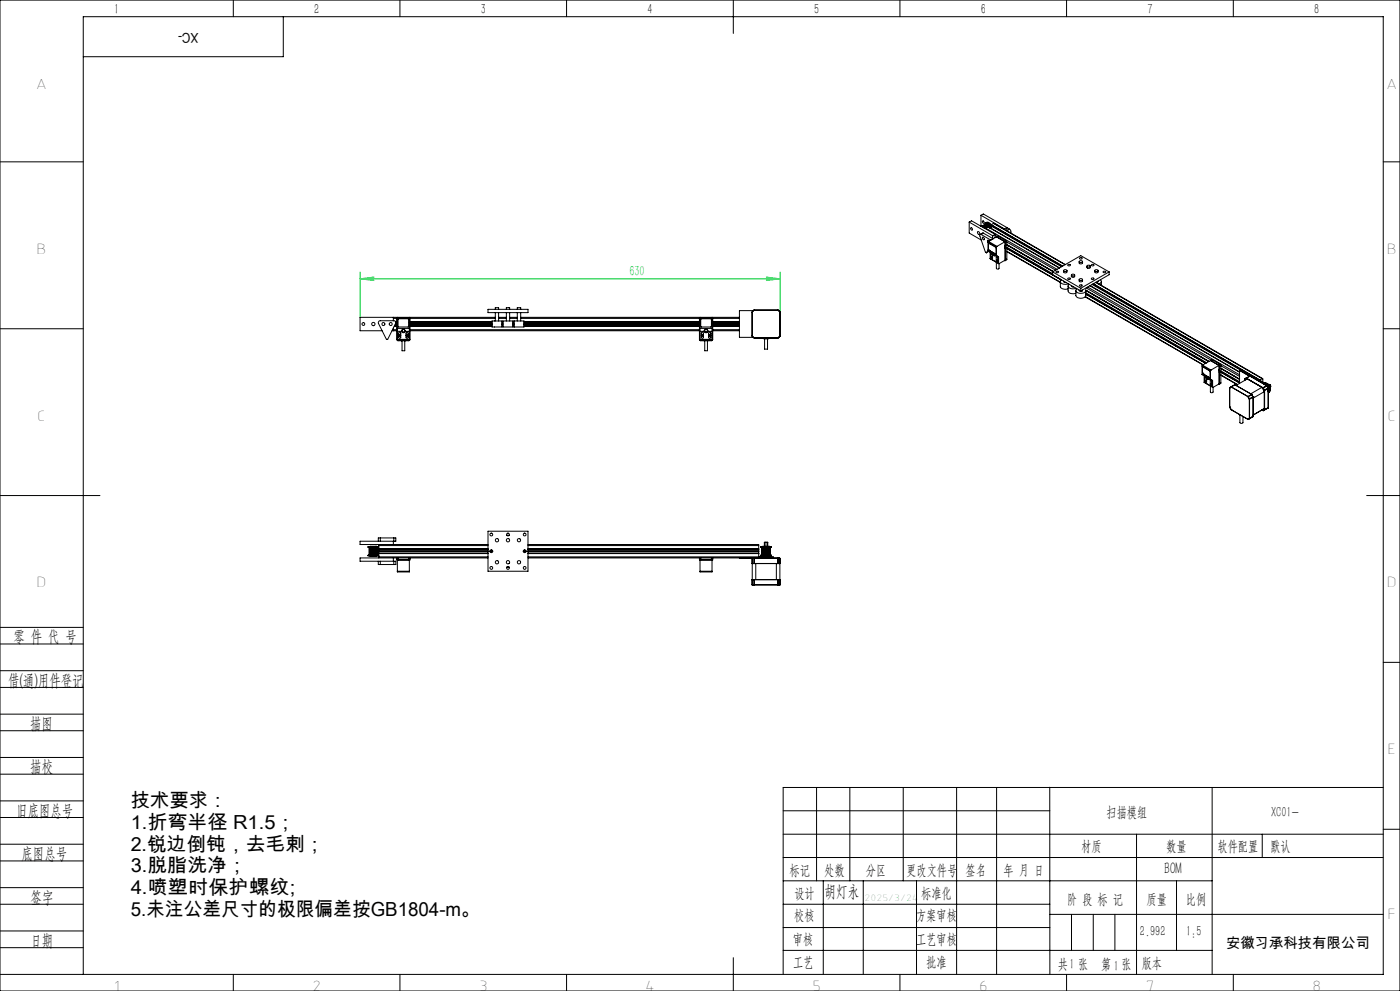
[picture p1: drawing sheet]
<svg xmlns="http://www.w3.org/2000/svg" width="420mm" height="297mm" viewBox="0 0 420 297" stroke-linecap="round" stroke-linejoin="round" font-family="sans-serif">
<path d="M108 83.6l4.1-.6v1.1zM108 81.6v13.5M108 83.6h126M229.9 83l4.1 .6-4.1 .5zM234 81.6v12" fill="none" stroke="#0c3" stroke-width=".3"/>
<g fill="none" stroke="#000" stroke-width=".3">
<path d="M0 0h420v297h-420zM70 0v5M85 5v12h-60M120 0v5M170 0v5M220 0v10M270 0v5M320 0v5M370 0v5M0 48.5h25M415 48.5h5M0 98.5h25"/>
<path d="M415 98.5h5M0 148.5h30M410 148.5h10M0 193h25M0 188h25M415 198.5h5M0 206h25M0 201h25M0 219h25M0 214h25M0 232h25M0 227h25"/>
<path d="M245 236v28M255 236v28M271 236v28M287 236v56M299 236v56M314.9 235.9l.1 56.1M363.6 236v56M415 236h-180.1v56M0 245h25M0 240h25M0 258h25M0 253h25"/>
<path d="M234.9 250h180.1M234.9 243h80.1M341 250v42M378.7 250v7M414.9 257h-180M415 248.5h5M0 271h25M0 266h25M0 279h25M234.9 271h80.1M234.9 264h128.7M234.9 278h80.1"/>
<path d="M247 264v28M259 264v28M275 264v28M315 274h100M321.5 274v10.8M328 274v10.8M334.5 274v10.8M353 264.1v20.7M0 284h25M0 292h415v-287h-390v287M70 292v5M120 292v5"/>
<path d="M170 292v5M220 287v10M234.9 284.8h128.7M270 292v5M320 292v5M370 292v5"/>
</g>
<path d="M108 83.6l4.1-.6v1.1zM229.9 83l4.1 .6-4.1 .5z" fill="#0c3"/>
<g fill="none" stroke="#000" stroke-width=".3">
<path d="M290.8 66.6l.7-.4 7 4M290.8 66.6l7 4.1M290.8 66.6v3.2l3.6 2.1M291.2 68.3a.35 .35 0 0 1 .5 .2 .35 .35 0 0 1-.2 .5zM293.3 69.4a.44 .44 0 0 1 .6 .3 .44 .44 0 0 1-.3 .5l-.3-.4zM294.1 67.7l.7 .1 .7 .6M294.1 67.7l1.2 .7M294.3 64.5l.7-.4 7 4.1M294.3 64.5l7 4.1M294.3 64.5v3.2M294.3 70.3a.3 .3 0 0 0-.4 .1 .3 .3 0 0 0 .1 .4l1.6 4.8 .3 .2M294.3 70.3l2.9 1.6"/>
<path d="M294.7 66.3a.35 .35 0 0 1 .5 .1 .35 .35 0 0 1-.2 .5zM294.8 71.1a.39 .39 0 0 1 .5 .2 .39 .39 0 0 1-.3 .5l-.3-.4zM295 69.9l-1 .3M295 69.9l-.7 .4M295 69.9l2.9 1.6M295.4 67.3a.8 .8 0 0 1 .7-.7 .8 .8 0 0 1 .9 .6l.3 .3M295.5 68.4h.1M295.6 68.3l-.1 .2M295.6 68.3l21.5 12.4M295.7 67.2l.5-.2 .8 .6M295.7 66.7a1.09 1.09 0 0 1 1.6 .6M295.8 67.1h.1"/>
<path d="M295.8 67.1l-1.1 .6M295.9 67.1h.1M295.9 67.1l-1.1 .7M296.2 67h.1M296.2 67l-1.3 .8M296.2 67l.1 .1M296.3 67.1l.1 .1M296.3 67.1l-1.3 .8M296.3 67.9l-.7 .4M296.3 67.9l21.5 12.4-20.5-11.9M296.4 67.3h.1M296.4 67.2v.1"/>
<path d="M296.4 67.2l-1.3 .8 1.3-.7M296.4 74.9l-.5 .9M296.4 72.6l2.5 1.5M296.4 75.1l3.2 1.9M296.4 72.6v2.5M296.4 75.1l.6 .4M296.5 72.4l-.1 .2M296.5 73l.2 2M296.5 73l2.2 1.1v2M296.5 74.7l.2 .3M296.5 73h.1M296.5 67.2h.1"/>
<path d="M296.5 72.4l2.6 1.4M296.5 72.4l2.4-1.4 2.6 1.5M296.6 72.9l-.1 .1M296.6 67.2h.1M296.6 67.2l-1.5 .8M296.7 67.2v.1M296.7 75.3l-.8 .5M296.7 67.2l-1.5 .9M296.7 67.3v.2M296.7 67.5h.1M296.7 75l2 1.1M296.7 75h.1"/>
<path d="M296.7 67.3l-1.4 .8M296.7 67.5l-1.3 .7M296.7 67.5l.1 .1M296.8 72.2l-.5-.2 .1 .6M296.8 67.6h.1M296.8 67.6l-1.3 .8M296.8 67.6l-1.3 .7M297 67.6h.1M297 67.6l-1.5 .8M297 67.8h.1M297 67.6l-.7 .3M297 67.8l-.5 .2"/>
<path d="M297 67.6v.1M297 67.7v.1M297 67.8v.1M297 67.6l.3 .7M297 67.6l-.6 .4M297 67.7l-.5 .3M297 67.8l-.4 .3M297 77.5l2.6 1.5M297.1 68h.1M297 75.5l.8 .4M297 77.5l2.6 1.4M297 75.5v2"/>
<path d="M297.1 68l-.4 .2M297.2 68h.1M297.2 68.3h.1M297.2 68.3v.1M297.2 68.4h.1M297.2 68l-.4 .2M297.2 68.3h-.2M297.2 71.9l.1 .1M297.3 68v.1M297.3 68.1l-.3 .2M297.3 68.4h-.1M297.3 68l-.4 .3"/>
<path d="M297.3 67.4v.3l21.2 12.2M297.3 67.4l21.4 12.4M297.3 76.1l.2-.1 .3 .4-.1 1.1h-.2l-.2-.4M297.3 76.1v1M297.4 67.4l21.3 12.4M297.4 67.4h-.1M297.4 67.3l21.4 12.4M297.4 67.3v.1M297.4 67.8l.1 .1M297.5 67.9l-.2 .5M297.5 76l-.2 .1M297.8 75.9l.7 .4"/>
<path d="M297.8 75.9v.1M297.8 76.8l-.5 .3M297.8 75.9a.36 .36 0 0 0 .1 .6 .36 .36 0 0 0 .5-.2M297.8 70.7v.8M297.9 71.5l-.7 .4M297.9 71.5h.1M298 67l21.6 12.3M298 67l-.6 .3M298 67l21.5 12.3M298.5 76.3l-.1 .3h-.3M298.5 76.3l.1 .1M298.5 70.2l-.7 .5"/>
<path d="M298.5 70.2v1M298.5 70.5l.7 .4M298.6 76.4v.3M298.6 76.4l-.2 .2M298.7 76.1h.1M298.7 76.4l-.4 .3M298.9 77a.27 .27 0 0 1 .3-.1 .27 .27 0 0 1 .1 .4v1.1l-.4-.4M298.9 77v1M298.9 78.6v1.8a.46 .46 0 0 0 .8 0v-1.4M298.9 74.1v2.5l.7 .4M299.1 73.8l-.2 .3M299.1 76.9l-.2 .1"/>
<path d="M299.3 77.7l-.4 .3M299.5 70.8l-.5 .2M299.5 70.8l-.4 .2 2.2 1.4 .5-.3M299.5 70.8l2.3 1.3M299.6 78.9l.1 .1M299.6 77v1.9M301.3 78.1h.1M301.3 68.6v.2M301.5 72.5l.1 .3M301.5 73.9v.1M301.5 72.5l-2.4 1.3M301.5 72.5v5.5l-1.8 1"/>
<path d="M301.6 73.8l-.1 .7M301.6 77.9l-.3 .2M301.6 72.8v5.1M301.8 72.1l.2 .5M302 74.4l16.4 9.5a.74 .74 0 0 0-.2 .8 .74 .74 0 0 0 .8 .5l1.5-.1M302 77.7l-.4 .4M302 75.4l16.1 9.3M302 69l.2 .1M302 68.2l.9 .5M302 72.6l-.4 .2M302 68.2v1M302 72.6v5.1"/>
<path d="M302 77.7l-.4 .2M302 68.2l-.7 .4M302 73.3l14 8.1M302 74.5l16.3 9.4M302 74.4l13.8 7.9M302 74.1l13.8 7.9M302 72.5l14.7 8.5M302 75.3l16.1 9.3M302.2 69.1l.3 .3M302.9 68.7l.4 .5-.1 .4M302.9 68.7l-.7 .4M303.2 69.6l-.1 .2"/>
<path d="M303.2 69.6l-.2 .1M320.3 79.4a.38 .38 0 0 1 .5-.2 .38 .38 0 0 1 .2 .4l-.4 .1zM323.7 78.4v.4a.6 .6 0 0 0 1.1 0v-.4M323.8 78.3a.48 .48 0 0 1 .5-.2 .48 .48 0 0 1 .4 .4 .48 .48 0 0 1-.5 .2 .48 .48 0 0 1-.4-.4zM323.8 77.3a.38 .38 0 0 1 .5-.2 .38 .38 0 0 1 .3 .5h-.6zM326.1 79.8v.3a.6 .6 0 0 0 1 0v-.3M326.1 79.6a.48 .48 0 0 1 .6-.2 .48 .48 0 0 1 .3 .5 .49 .49 0 0 1-.5 .2 .49 .49 0 0 1-.4-.5zM327.4 79.4a.36 .36 0 0 1 .5-.2 .36 .36 0 0 1 .2 .4l-.5 .1zM113.7 96.3l4.4-.2a.6 .6 0 0 1 .6 .9l-2.4 4.7h-.4l-2.4-4.9zM117.6 99.1h1.4M118 95.1v1M118 98.3v.8"/>
<path d="M118 95.4h1M118 98.8h1M118.3 97.8h.7M118.3 97.7h.7M118.6 97.2h.4M118.6 97.1h.4M118.6 96.4h.4M118.7 97h.3M118.7 96.5h.3M119.2 96.6v1M119.2 95.2l-.2 .2v6.4l.4 .3h1.1M119.2 95.1v.2"/>
<path d="M119.2 99.3h1.2M119.2 98.4h3.6M119.2 95.3h3.6M119.2 95.3v6.4M119.5 95.5h3l.1 2.4-3.1 .1zM119.7 99.7l.5 .1v1.3a.32 .32 0 0 1-.3 .3 .32 .32 0 0 1-.3-.3zM120.5 99.2a.48 .48 0 0 0 .5 .5 .48 .48 0 0 0 .5-.5M121.6 99.3h1.2M121.9 99.7l.2-.1 .3 .2v1.3a.32 .32 0 0 1-.3 .3 .32 .32 0 0 1-.3-.3zM122.8 95.2l.2 .2v6.4l-.4 .3h-1M122.8 96.6l.2 .4-.2 .6M122.8 95.1v.2"/>
<path d="M122.8 95.3v6.4M123 99.1h86.8M123 96.4h24.6M123 97.8h24.6M123 97.7h24.6M123 96.5h24.6M123 97h24.6M123 97.1h24.6M123 97.2h24.6M123 95.4h25.6M123 98.8h86.8M146.4 92.7h12v1h-12z"/>
<path d="M147.6 96.2h3v1.8h-3zM148.6 92.7v-.5h1v.5M148.6 93.7v2.5M148.6 95.1h-40.6v4h6.6M149.6 93.7v2.5M149.6 95.1h2.3M149.6 95.4h2.3M150.6 96.4h.3M150.6 97.8h.3M150.6 97.7h.3M150.6 96.5h.3M150.6 97h.3"/>
<path d="M150.6 97.1h.3M150.6 97.2h.3M150.9 96.2h3v1.8h-3zM151.9 92.7v-.5h1v.5M151.9 93.7v2.5M152.9 93.7v2.5M152.9 95.1h2.3M152.9 95.4h2.3M153.9 96.4h.3M153.9 97.8h.3M153.9 97.7h.3M153.9 96.5h.3"/>
<path d="M153.9 97h.3M153.9 97.1h.3M153.9 97.2h.3M154.2 96.2v1.8M154.2 98h.1M154.2 96.2h.1M154.2 96.2h3v1.8h-3M155.2 92.7v-.5h1v.5M155.2 93.7v2.5M156.2 93.7v2.5M156.2 95.1h65.6M156.2 95.4h53.6"/>
<path d="M157.2 96.4h52.6M157.2 97.8h52.6M157.2 97.7h52.6M157.2 96.5h52.6M157.2 97h52.6M157.2 97.1h52.6M157.2 97.2h52.6M210 95.2l-.2 .2v6.5l.4 .2h1M210 96.6v1M210 95.1v.2M210 99.3h1.2M210 98.4h3.6"/>
<path d="M210 95.3v6.4M210 95.3h3.6M210.3 95.5h3l.1 2.4-3.1 .1zM210.5 99.7l.5 .1v1.3a.32 .32 0 0 1-.3 .3 .32 .32 0 0 1-.3-.3zM211.3 99.2a.5 .5 0 0 0 .5 .5 .5 .5 0 0 0 .5-.5M212.4 99.3h1.2M212.7 99.7l.5 .1 .1 1.3a.34 .34 0 0 1-.4 .3 .34 .34 0 0 1-.3-.3zM213.6 95.2l.2 .2v6.4l-.4 .3h-1M213.6 96.6l.2 .4-.2 .6M213.6 95.1v.2M213.6 95.3v6.4M213.8 99.1h8"/>
<path d="M213.8 96.4h8M213.8 97.8h8M213.8 97.7h8M213.8 96.5h8M213.8 97h8M213.8 97.1h8M213.8 97.2h8M213.8 95.4h8M213.8 98.8h8M225.6 93.6h.1M225.6 93.6v7M225.7 93.4l-.1 .2"/>
<path d="M225.7 93.4h.1M225.7 93.6v7M225.7 93.5v.1M226 93.1h-4.2v8h4.2M226.2 93h.1M226.2 93l-.5 .4M226.2 93l-.5 .5M226.3 93h-.1M226.3 92.9v.1M226.3 92.9l-.1 .1M226.3 92.9h7M233.3 93h.1"/>
<path d="M233.3 92.9l.1 .1M233.3 92.9v.1M233.4 93l.6 .4M233.6 93.1l.2 .2M233.9 93.5l.1 .1M233.9 93.5h.1M234 93.6h.1M234 93.4v.2M234 93.6v7M315.8 81.5v.8l8.4 4.9M315.8 81.5l8.4 4.9M315.8 81.5l8.4-4.9 8.5 4.9"/>
<path d="M316.8 81.4a.42 .42 0 0 1 .4-.2 .42 .42 0 0 1 .4 .4 .42 .42 0 0 1-.5 .2 .42 .42 0 0 1-.3-.4zM318.1 84.3v1.5a1.6 1.6 0 0 0 2.3 .7M319.1 84.2l.1 .4h.6M319.1 81.1v.4a.54 .54 0 0 0 .5 .3 .54 .54 0 0 0 .5-.3v-.4M319.2 81a.49 .49 0 0 1 .5-.2 .49 .49 0 0 1 .3 .4 .48 .48 0 0 1-.5 .2 .48 .48 0 0 1-.3-.4zM320.3 83.5a.38 .38 0 0 1 .5-.2 .38 .38 0 0 1 .2 .4l-.4 .1zM320.4 85.7v1.5a1.61 1.61 0 0 0 2.4 .7M320.7 85.2a.74 .74 0 0 0-.2 .9 .74 .74 0 0 0 .8 .4l1.5-.1M321.4 85.6l.2 .3 .5 .1M321.4 82.4v.5a.57 .57 0 0 0 1 0v-.5M321.5 82.3a.5 .5 0 0 1 .5-.2 .5 .5 0 0 1 .4 .5 .49 .49 0 0 1-.6 .2 .49 .49 0 0 1-.3-.5zM322.8 87.1v1.4a1.71 1.71 0 0 0 3 0v-1.4l36.8 21.3"/>
<path d="M323 86.5a.77 .77 0 0 0-.2 1 .77 .77 0 0 0 .9 .4 1.32 1.32 0 0 0 2-1.1M323.7 86.9a.52 .52 0 0 0 .6 .5 .52 .52 0 0 0 .5-.5M323.7 83.8v.4a.6 .6 0 0 0 1.1 0v-.4M323.8 83.6a.48 .48 0 0 1 .6-.2 .48 .48 0 0 1 .3 .5 .48 .48 0 0 1-.6 .2 .48 .48 0 0 1-.3-.5zM323.8 85.5a.39 .39 0 0 1 .5-.2 .39 .39 0 0 1 .3 .5h-.6zM324.2 86.4v.8M325.5 89l35.4 20.4M325.6 88.9l35.4 20.4M325.8 87l36.9 21.3M325.8 88.2l35.9 20.7M325.8 87.8l36.2 20.9M325.9 86.3l37.5 21.6"/>
<path d="M326.3 86l45.6 26.3M327 85.7l44.9 25.8M327.1 85.6l44.8 25.9M327.5 83.4l.7 .1a.36 .36 0 0 1-.4 .3 .36 .36 0 0 1-.3-.4zM327.7 85.3l50.2 28.9M327.9 85.1l50 28.9M327.9 85.1l50.1 28.8M328 85.1l50 28.8M328.4 81.1v.4a.54 .54 0 0 0 .5 .3 .54 .54 0 0 0 .5-.3v-.4M328.7 84.7l49.9 28.8M328.8 84.6l50 28.8M329.4 84.2v.3l-.5 .2"/>
<path d="M330.1 83.9a.69 .69 0 0 1 .3 .8 .69 .69 0 0 1-.7 .4M330.4 84.3v1.2M330.9 81.4a.36 .36 0 0 1 .5-.2 .36 .36 0 0 1 .2 .5h-.4zM332.7 81.5l-8.5 4.9M332.7 81.5v.8l-8.5 4.9M119.2 101.7v.2h3.6v-.2M119.2 101.7h3.6M120.4 102.1h.1M120.4 102.1h1.2M120.4 101.9v.2M120.5 102.1h1.1M120.6 102.1v3h.8v-3"/>
<path d="M121.6 102.1h.1M121.6 101.9v.2M210 101.7v.2h3.6v-.2M210 101.7h3.6M211.2 102.1h.1M211.2 102.1h1.2M211.2 101.9v.2M211.4 102.1v3h.8v-3M212.4 102.1h.1M212.4 101.9v.2M225.6 100.6l.1 .2M225.6 100.6h.1"/>
<path d="M225.7 100.6v.2M225.7 100.8l.5 .4M226.2 101.2l.1 .1M226.3 101.3h.1M226.3 101.3h7M229.2 101.3v.3h1.2v-.3M229.4 101.6v3h.9v-3M233.3 101.3h.1M233.4 101.2l-.1 .1M233.4 101.2h.1M233.5 101.2l-.2 .1M233.8 100.9l-.2 .2"/>
<path d="M233.9 100.7l.1 .1M233.9 100.7l-.5 .5M234 100.6l-.1 .1M234 100.6h.1M234 100.8l-.5 .4M234 100.6v.2M360.6 109.7l2.5 1.5M360.6 112.2l3.2 1.8M360.6 109.7v2.5M360.6 112.2l.6 .4M360.8 109.4l-.2 .3M360.8 111.8l.1 .2"/>
<path d="M360.8 110.1l.1-.1 2 1.2v2M360.8 110.1h.1M360.8 111.8h.1M360.8 109.4l2.5 1.5M360.8 110.1v1.7M360.8 110v.1M360.9 112h.1M360.9 112l2 1.2M361.2 114.5l2.6 1.6M361.2 112.6l.8 .4M361.2 114.5l2.6 1.5M361.2 112.6v1.9"/>
<path d="M361.5 113.2l.2-.1 .3 .3-.1 1.2-.4-.4M361.5 113.2v1M361.7 113.1l-.2 .1M361.8 108.8l-36-20.7 35.9 20.8M361.9 113l.8 .4M362 113v.1M362 113.9l-.5 .3M362 113a.36 .36 0 0 0 .1 .6 .36 .36 0 0 0 .5-.2M362.7 113.4l-.1 .3h-.3M362.7 113.4l.1 .1M362.8 113.5l.1 .1-.1 .1M362.8 113.5l-.2 .2"/>
<path d="M362.9 113.2h.1M362.9 113.5l-.4 .2M363.1 114.1l.2-.2 .2 .4v1.1l-.2 .1-.2-.4M363.1 114.1v1M363.1 115.7v1.8a.46 .46 0 0 0 .8 0v-1.4M363.1 111.2v2.5l.7 .3M363.1 108.1l2.6 1.4M363.1 108.1l-2.3 1.3M363.3 110.9l-.2 .3M363.3 113.9l-.2 .2M363.5 114.8l-.4 .3M363.7 107.9l-.5 .2"/>
<path d="M363.7 107.9l-.4 .2 2.2 1.3 .5-.2M363.7 107.9l2.3 1.3M363.8 116l.1 .1M363.8 114v2M365.5 115.1h.1M365.7 109.6l.1 .3M365.7 110.7v.8M365.7 111v.1M365.7 109.5l-2.4 1.4M365.7 109.5v5.6l-1.8 1M365.7 110.8l.1 .1M365.8 115l-.3 .1"/>
<path d="M365.8 109.9v5.1M366 109.2l.3 .5M366.3 114.8l-.5 .4M366.3 112.5l4.9 2.8M366.3 109.7l-.5 .2M366.3 109.7v5.1M366.3 114.8l-.5 .2M366.3 110.5l5.6 3.2M366.3 110.4l5.6 3.2M366.3 111.6l5.6 3.2M366.3 111.5l5.6 3.2M366.3 111.4l5.6 3.2"/>
<path d="M366.3 111.2l5.6 3.2M366.3 109.6l5.6 3.2M366.3 112.4l5 2.8M368.9 116.2h.1M368.9 116.2v5.8M369 116.1l-.1 .1M369.3 116h.1M369.3 115.9v.1M369.3 115.9l.1 .1M369.3 116l-.4 .2M369.3 115.9l-.3 .2M369.4 116l4.9 2.8"/>
<path d="M369.4 116h.1M369.4 116l5 2.8M370.4 115.3h.1M370.4 115.3l-1.1 .6M370.5 115.3h.1M370.5 115.3l5 2.9M370.5 115.3l-1.1 .7M370.8 115.5l3.4-1.9 4.4 2.5M371.9 111v3.9M371.9 111l2.9 1.7M371.9 111l3 1.7M373.4 113.6h.1"/>
<path d="M373.4 113.6v.4M373.5 113.6h.1M373.5 113.5l-.1 .1M373.8 113.4h.1M373.8 113.4l-.3 .2M373.8 113.3v.1M373.8 113.3h.1M373.8 113.3l-.3 .2M373.9 113.3v.1M373.9 113.4l5 2.8M373.9 113.3l5 2.9M374.3 118.8l.1 .2"/>
<path d="M374.4 118.8h-.1M374.4 118.8l.1 .1M374.4 119h.1M374.4 119l.4 .6M374.5 118.9l.3 .6M374.8 119.6v.1M374.8 119.7h.1M374.8 119.7v5.7M374.8 119.5v.1M374.8 119.5l.1 .2M374.9 119.7v5.7M374.9 112.7h.1"/>
<path d="M374.9 112.7l-1.1 .6M375 112.7h.1M375 112.7l5 2.9M375 112.7l-1.1 .6M375.5 118.2l.1 .1M375.5 118.2v.1M375.5 118.2h.1M375.5 118.2l-1.1 .6M375.5 118.3l.4 .6M375.5 118.3l-1 .6M375.5 118.3h.1M375.6 118.3l.3 .6"/>
<path d="M375.9 118.9l.1 .1M375.9 118.9v.1M375.9 118.9h.1M375.9 118.9l-1.1 .6M375.9 119h.1M375.9 119l-1 .7M375.9 119v5.8M376 119v5.7M377.9 114.2l.3-.2v.3M377.9 114v.2M378 113.9l-.1 .1M378 113.9h.1"/>
<path d="M378 114.2l.2 .1M378.2 114.3l-.1 .2M378.2 114.6l.4-.3v.3M378.3 114.5l.3 .1M378.6 116.1l-3.4 1.9M378.6 116.1l.7 1.3-3.3 1.9M378.6 113.5h.2v.9l-.2 .2M378.6 113.5l-.6 .4M378.9 114.9a1.75 1.75 0 0 1 1.7 .7 1.75 1.75 0 0 1 .2 1.9l-.3 .1M378.9 116.2l.1 .1M378.9 116.2h.1M379 116.3h.1"/>
<path d="M379 116.3l.3 .6M379.1 114.8a1.73 1.73 0 0 1 1.7 .9 1.73 1.73 0 0 1-.2 1.9M379.2 115.1h.5l.5 .4M379.3 116.9v.1M379.3 117h.1M379.3 117v5.8M379.3 115.1h.1M379.3 115.1h-.1M379.3 116.9h.1M379.3 116.9l.1 .1M379.4 115.1h.1M379.4 117v5.8"/>
<path d="M379.4 115.1l-.1 .1M379.4 115.1l.3 .1M379.7 115.2h.1M379.8 115.2v.1M379.8 115.2l-.2 .1M379.8 115.3v.1M379.8 115.3l-.2 .1M379.8 115.4l.1 .1M379.8 115.4v.1M379.9 115.5h.1M379.9 115.5h-.1M380 115.6l.1 .1"/>
<path d="M380 115.6h.1M380 115.6l-1.1 .6M380.1 115.7h.1M380.1 115.7l.3 .6M380.1 115.7l-1.1 .6M380.1 115.5h.1M380.1 115.5h-.2M380.1 115.7l.3 .2M380.1 115.5l-.1 .1M380.2 115.5v.1M380.2 115.5a1.43 1.43 0 0 1 .3 1.9M380.2 115.5l-.2 .1"/>
<path d="M380.2 115.6v.1M380.2 115.8l.1 .1M380.2 115.6l-.1 .1M380.3 115.9v.2M380.4 115.9h.1M380.4 116.2v.1M380.4 116.3l.1 .1M380.4 115.9h-.1M380.4 115.9v.3M380.4 116.3l-1.1 .6M380.4 116.3h.1M380.4 115.9l.1 .1"/>
<path d="M380.5 116.1h.1M380.4 116.3l.2 .1M380.4 115.9v.1M380.5 117.3h.1M380.5 117.1v.1M380.5 116.4h.1M380.5 116.4v5.8M380.5 116.4l-1.1 .6M380.5 116h-.1M380.5 116.7l.1 .1M380.5 116.7h.1M380.5 117.2v.1"/>
<path d="M380.6 116.4h.1M380.6 116.4h-.1M380.6 116.4v.1M380.6 116.8v.1M380.6 115.2h-.1M380.6 115.2h.1M380.6 116.4l-.1 .1M380.6 116.8l-.1 .1M380.6 116.5v.1M380.6 116.6l-.1 .1M380.6 116.9v.1M380.6 117h.1"/>
<path d="M380.6 117l-.1 .1M380.6 115.2l.4 .2M380.6 116.9l-.1 .1M381 115.4l.2 .4M381 115.4h.1M381.1 115.4l.1 .5-.2 .2M381.1 115.4l-.3 .2M381.2 115.8h.1M368.9 122v.1M368.9 122h.1M368.9 122.1h.1M368.9 122.1l.4 .6"/>
<path d="M369.3 122.7l.1 .1M369.3 122.7h.1M369.4 122.8h.1M369.4 122.8l5 2.9M371.8 124.2l.5 .3M372 124.4v2.2a.55 .55 0 0 0 .9 0v-1.8M374.4 125.7h.1M374.8 125.5h.1M374.8 125.5l-.4 .2M374.8 125.4v.1M374.8 125.4h.1M374.9 125.4l-.1 .1"/>
<path d="M375.9 124.9l-1.1 .6M375.9 124.9l-1.4 .8M375.9 124.8v.1M375.9 124.8l-1 .6M376 124.7l-.1 .2M376 124.7l-.1 .1M376 124.4l3.3-2zM378.5 122.9l.4 .1M378.6 122.9l.3 .1M378.9 123l.1 .1M378.9 123h.1M379 123.1h.1"/>
<path d="M379.3 122.8v.1M379.3 122.8h.1M379.3 122.9l-.3 .1M379.4 122.8l-.1 .1M380.2 122.4h.1M380.3 122.3v.1M380.4 122.3l-.1 .1M380.4 122.2l-1.4 .9M380.5 122.2h-.1M380.5 122.2l-1.1 .6M146.4 159.2h12v12h-12zM110.4 164h3.2l-.9 .1"/>
<path d="M110.4 164l2.3 .1M110.4 166.4v.2h3.2M110.8 164.1v2.2M110.9 164.1v2.2M111 163.8h2M111 166.6h2M111.1 164.1v2.2M111.2 164.1v2.2M111.3 164.1v2.2M111.4 164.1v2.2M111.5 164.1v2.2M111.6 164.1v2.2"/>
<path d="M111.7 164.1v2.2M111.8 164.1v2.2M111.9 164.1v2.2M112 164.1v2.2M112.1 164.1v2.2M112.2 164.1v2.2M112.3 164.1v2.2M112.5 164.1v2.2M112.6 164.1v2.2M112.7 164.1v2.2M112.7 166.3l-2.3 .1M112.7 166.3l.9 .1h-3.2"/>
<path d="M112.8 164.1v2.2M112.9 164.1v2.2M113 164.1v2.2M113.1 164.1v2.2M113.2 164.1v2.2M113.3 164.1v2.2M113.5 168.2v1h.6M113.6 163.8h-3.2v.2M113.6 163.2v.3M113.6 166.9v.3M113.6 164.5h32.8M113.6 163.5v3.4"/>
<path d="M113.6 165.9h32.8M113.6 164.6h32.8M113.6 165.8h32.8M113.6 165.1h32.8M113.6 165.2h32.8M113.6 165.3h32.8M113.6 163.5h32.8M113.6 166.9h32.8M114.1 161.2h-.6v1M114.1 161.2v1M114.1 168.2v1M114.1 169.2h4"/>
<path d="M114.1 161.2h4M118 162.2v1M118 167.2v1M118.1 168.2h.6v1h-.6M118.1 161.2h.6v1h-.6M118.1 162.2h-10.1v1h38.4M118.1 161.2v1M118.1 168.2v1M119 167.2v.6h.2M119 167.2h.4M119 167.2h-11v1h10.1M119.2 171.2v.2h3.6v-.2"/>
<path d="M119.2 167.8v3.4M119.2 167.8h3.6M119.2 171.2h3.6M119.4 167.2v.6M119.4 167.2h3.2M122.6 167.2h.4M122.6 167.2v.6M122.8 167.8v3.4M123 167.2v.6h-.2M123 167.2h23.4M147 165.2h.8M147 165.1h.8"/>
<path d="M147 165.3h.8M152 160.4h.8M152 170h.8M157 165.1h.8M157 165.2h.8M157 165.3h.8M158.4 163.2h69.2v.3M158.4 167.2h51.4M158.4 164.5h69.2M158.4 165.9h69.2M158.4 164.6h69.2M158.4 165.8h69.2"/>
<path d="M158.4 165.1h69.2M158.4 165.2h69.2M158.4 165.3h69.2M158.4 163.5h69.2M158.4 166.9h69.2M209.8 167.2v.6h.2M209.8 167.2h.4M210 171.2v.2h3.6v-.2M210 167.8v3.4M210 167.8h3.6M210 171.2h3.6M210.2 167.2v.6"/>
<path d="M210.2 167.2h3.2M213.4 167.2h.4M213.4 167.2v.6M213.6 167.8v3.4M213.8 167.2v.6h-.2M213.8 167.2l20 .1M221.8 167.2l4.4 .1M225.6 167.4h.1M225.6 168.9h.1M225.6 173.7h.1M225.6 173.7l.1 1.6M225.6 167.4v1.5"/>
<path d="M225.7 167.3h.1M225.7 168.9h.1M225.7 175.3h.1M225.7 167.3l-.1 .1M225.7 173.7h-.1M225.7 173.7h.1M225.7 167.4v7.9M225.7 168.9h.5M225.7 173.7h.5M225.7 175.3h.5M226.2 167.4h.1M226.2 168.9h.1"/>
<path d="M226.2 173.7h.1M226.2 175.3h.1M226.2 167.4v1.5M226.2 173.7v1.6M226.2 167.3v.1M226.3 167.3v.1M226.3 168.9h.1M226.3 173.7h.1M226.3 175.3h.1M226.3 167.3h7M226.3 168.9h7M226.3 167.4v1.5"/>
<path d="M226.3 173.7v1.6M226.3 173.7h7M226.3 175.3h7M226.7 168.9v4.8M227.6 167h4.4zM227.6 166.9v.3M227.6 163.5v3.4M228.2 164v-.2h3.2v.2M228.2 164h3.2M228.2 164l2.1 .1M228.2 166.4h3.2M228.2 166.4v.2h3.2v-.2"/>
<path d="M228.6 164.1v2.2M228.8 164.1v2.2M228.8 163.8h2M228.8 166.6h2M228.9 164.1v2.2M229.1 164.1v2.2M229.2 164.1v2.2M229.3 164.1v2.2M229.3 162.6h.2M229.3 162.6v1.1M229.3 166.7v.2M229.4 164.1v2.2"/>
<path d="M229.5 164.1v2.2M229.5 162.6v1.1M229.6 164.1v2.2M229.6 162.5l-.3 .1M229.6 162.5l-.1 .1M229.6 162.5h.4M229.7 164.1v2.2M229.8 164.1v2.2M229.9 164.1v2.2M230 162.5l.3 .1M230 162.5l.1 .1M230.1 164.1v2.2"/>
<path d="M230.1 162.6h.2M230.1 162.6v1.1M230.2 164.1v2.2M230.3 164.1v2.2M230.3 164.1h.8M230.3 166.3l-2.1 .1M230.3 166.3h.8M230.3 162.6v1.1M230.3 166.7v.2M230.4 164.1v2.2M230.5 164.1v2.2M230.7 164.1v2.2"/>
<path d="M230.8 164.1v2.2M231 164.1v2.2M231.1 164.1v2.2M231.1 166.3l.3 .1M231.4 164l-.3 .1M232 167v.2M232.9 168.9v4.8M233.3 167.3v.1M233.3 167.4h.2M233.3 167.3h.1M233.3 168.9h.2M233.3 168.9h.1"/>
<path d="M233.3 173.7h.1M233.3 173.7h.2M233.3 175.3h.2M233.3 175.3h.1M233.3 167.4v1.5M233.3 173.7v1.6M233.4 167.3l.1 .1M233.4 173.7h.1M233.4 167.3l.6 .1M233.4 173.7h.5M233.5 168.9h-.1M233.5 175.3h-.1"/>
<path d="M233.5 167.4v1.5M233.5 173.7v1.6M233.5 173.7h.5M233.9 168.9h.1M233.9 173.7h.1M233.9 175.3h.1M233.9 167.3h.1M234 167.4h.1M234 167.4v1.5M234 173.7h.1M234 175.3h.1M234 167.4v7.9"/>
<path d="M234 168.9h-.6M234 175.3h-.6M234 173.7v1.6"/>
<circle cx="109" cy="97.1" r=".42"/>
<circle cx="112" cy="97.1" r=".5"/>
<circle cx="115" cy="97.1" r=".46"/>
<circle cx="117.2" cy="97.1" r=".46"/>
<circle cx="121" cy="99.1" r=".4"/>
<circle cx="121" cy="99.1" r=".51"/>
<circle cx="211.8" cy="99.1" r=".49"/>
<circle cx="211.8" cy="99.1" r=".4"/>
<circle cx="329" cy="81.1" r=".43"/>
<circle cx="119.9" cy="100.5" r=".3"/>
<circle cx="119.9" cy="100.5" r=".25"/>
<circle cx="122.1" cy="100.5" r=".25"/>
<circle cx="122.1" cy="100.5" r=".3"/>
<circle cx="210.7" cy="100.5" r=".3"/>
<circle cx="210.7" cy="100.5" r=".25"/>
<circle cx="212.9" cy="100.5" r=".31"/>
<circle cx="212.9" cy="100.5" r=".25"/>
<circle cx="147.4" cy="165.2" r=".42"/>
<circle cx="147.4" cy="170.2" r=".42"/>
<circle cx="147.4" cy="160.2" r=".43"/>
<circle cx="149.1" cy="168.5" r=".5"/>
<circle cx="149.1" cy="161.9" r=".5"/>
<circle cx="152.4" cy="170.2" r=".41"/>
<circle cx="152.4" cy="168.5" r=".49"/>
<circle cx="152.4" cy="160.2" r=".42"/>
<circle cx="152.4" cy="161.9" r=".5"/>
<circle cx="155.7" cy="161.9" r=".49"/>
<circle cx="155.7" cy="168.5" r=".5"/>
<circle cx="157.4" cy="165.2" r=".42"/>
<circle cx="157.4" cy="170.2" r=".41"/>
<circle cx="157.4" cy="160.2" r=".42"/>
</g>
<g font-size="5.8">
<text x="39.2" y="242">技术要求：</text>
<text x="39.2" y="248.5">1.折弯半径 R1.5；</text>
<text x="39.2" y="255">2.锐边倒钝，去毛剌；</text>
<text x="39.2" y="261.5">3.脱脂洗净；</text>
<text x="39.2" y="268">4.喷塑时保护螺纹;</text>
<text x="39.2" y="274.5">5.未注公差尺寸的极限偏差按GB1804-m。</text>
</g>
<g font-size="5">
<text x="4" y="192.4">零 件 代 号</text>
<text x="2.5" y="205.5">借(通)用件登记</text>
<text x="9.1" y="218.5">描图</text>
<text x="9.1" y="231.5">描校</text>
<text x="5" y="244.5">旧底图总号</text>
<text x="6.5" y="257.5">底图总号</text>
<text x="349.3" y="261.9">BOM</text>
<text x="247.4" y="268.9">胡灯永</text>
<text x="9.2" y="270.5">签字</text>
<text x="9.2" y="283.6">日期</text>
</g>
<g font-size="4.7">
<text x="10.7" y="26.8">A</text>
<text x="415.7" y="26.8">A</text>
<text x="10.9" y="76">B</text>
<text x="415.9" y="76">B</text>
<text x="11.1" y="126">C</text>
<text x="416.1" y="126">C</text>
<text x="10.9" y="176">D</text>
<text x="415.9" y="176">D</text>
<text x="416.1" y="226">E</text>
<text x="416.1" y="275.3">F</text>
<text x="34" y="297">1</text>
<text x="93.6" y="297">2</text>
<text x="143.6" y="297">3</text>
<text x="193.4" y="297">4</text>
<text x="243.6" y="297">5</text>
<text x="293.6" y="297">6</text>
<text x="343.6" y="297">7</text>
<text x="393.6" y="297">8</text>
</g>
<g font-size="4.4">
<text x="34.2" y="4.2">1</text>
<text x="94.2" y="4.2">2</text>
<text x="144.2" y="4.2">3</text>
<text x="194.2" y="4.2">4</text>
<text x="244.2" y="4.2">5</text>
<text x="294.2" y="4.2">6</text>
<text x="344.2" y="4.2">7</text>
<text x="394.2" y="4.2">8</text>
<text x="331.9" y="244.9">扫描模组</text>
<text x="381.4" y="244.9">XC01-</text>
<text x="324.4" y="255.1">材质</text>
<text x="349.8" y="255.1">数量</text>
<text x="365.3" y="255.1">软件配置</text>
<text x="381.1" y="255.1">默认</text>
<text x="236.9" y="262.2">标记</text>
<text x="247.3" y="262.2">处数</text>
<text x="259.8" y="262.2">分区</text>
<text x="271.9" y="262.2">更改文件号</text>
<text x="289.6" y="262.2">签名</text>
<text x="301" y="262.2">年 月 日</text>
<text x="238.3" y="269.1">设计</text>
<text x="276.4" y="269.1">标准化</text>
<text x="238.3" y="275.6">校核</text>
<text x="274.8" y="275.7">方案审核</text>
<text x="320.1" y="270.9">阶 段 标 记</text>
<text x="343.9" y="270.9">质量</text>
<text x="355.8" y="270.9">比例</text>
<text x="342" y="280.5">2.992</text>
<text x="355.8" y="280.5">1:5</text>
<text x="237.9" y="282.9">审核</text>
<text x="274.8" y="282.9">工艺审核</text>
<text x="237.9" y="289.8">工艺</text>
<text x="277.9" y="289.8">批准</text>
<text x="317.3" y="290.4">共 张</text>
<text x="320.9" y="290.4">1</text>
<text x="330.4" y="290.4">第 张</text>
<text x="334.2" y="291.1">1</text>
<text x="342.5" y="290.1">版本</text>
</g>
<text font-size="4.4" fill="#0c3" x="188.8" y="82.7">630</text>
<text font-size="4.3" x="367.8" y="284.1">安徽习承科技有限公司</text>
<text font-size="4.1" fill="#0a0605" x="59.5" y="9.9" transform="rotate(-180 59.5 9.9)">XC-</text>
<text font-size="3" fill="#00b72e" x="259.4" y="270">2025/3/24</text>
</svg>
